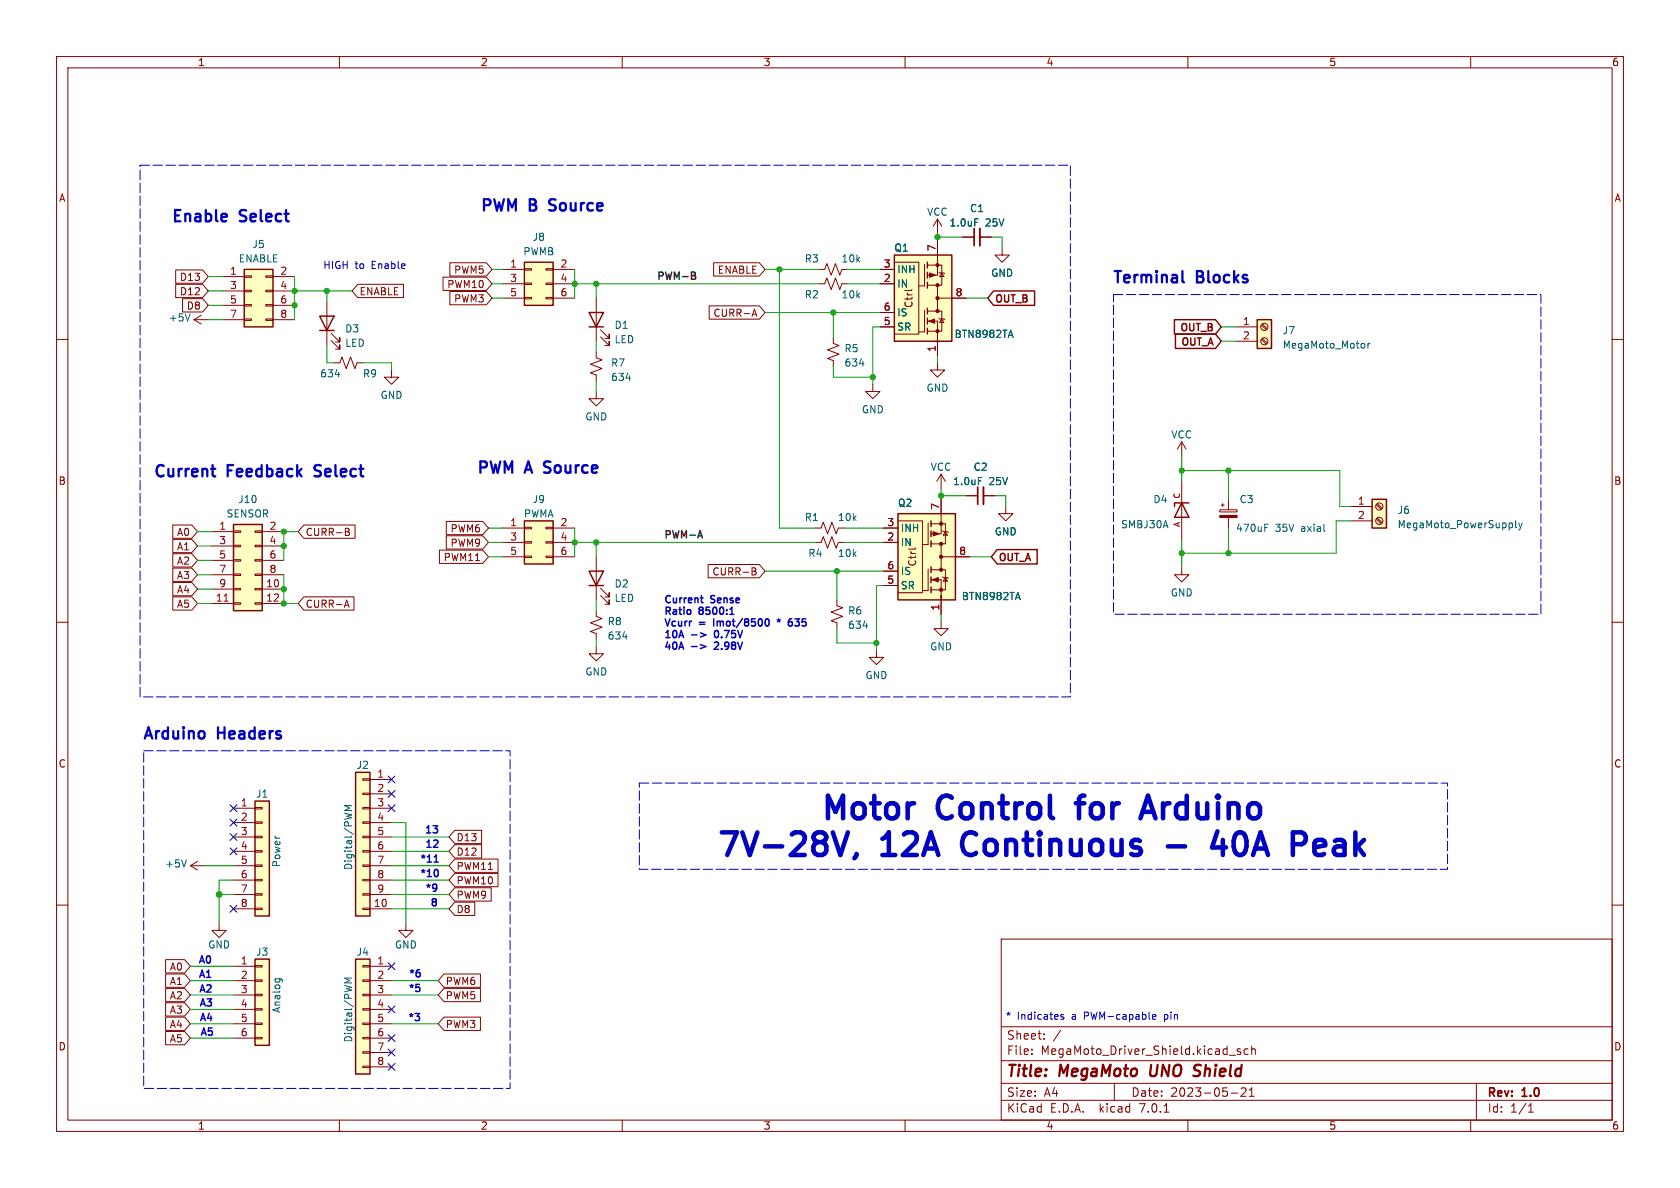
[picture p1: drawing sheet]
<svg xmlns="http://www.w3.org/2000/svg" width="297mm" height="210mm" viewBox="0 0 297 210" stroke-linecap="round" stroke-linejoin="round" font-family="sans-serif">
<g fill="none" stroke="#840000" stroke-width=".18">
<path d="M10 10h277v190h-277zM12 12h273v186h-273zM60 10v2M110 10v2M160 10v2M210 10v2M260 10v2M165.7 38.7l-.7 1.3M165.7 38.7v2.6M165.7 38.7l.8 1.3M10 60h2M31.1 50.3h4.7l1 1.1-1 1.2h-4.7z"/>
<path d="M31.1 47.7h4.7l1 1.2-1 1.2h-4.7zM32.3 52.8h3.5l1 1.2-1 1.2h-3.5zM34.3 56.5l1.3 .8M34.3 56.5h2.5M35.6 55.8l-1.3 .7M39.4 56.5h3.8M39.4 48.9h3.8M39.4 51.4h3.8M39.4 54h3.8M43.2 56.4h1.2v.2h-1.2zM43.2 53.8h1.2v.3h-1.2zM43.2 51.3h1.2v.3h-1.2z"/>
<path d="M43.2 48.8h1.2v.2h-1.2zM47 56.4h1.3v.2h-1.3zM47 53.8h1.3v.3h-1.3zM47 51.3h1.3v.3h-1.3zM47 48.8h1.3v.2h-1.3zM48.3 56.5h3.8M48.3 48.9h3.8M48.3 51.4h3.8M48.3 54h3.8M57.8 53.3v7.7M58.5 58.9l1.6 1.6v-.8v.8h-.8M63.2 50.3h8.1v2.3h-8.1l-1-1.2z"/>
<path d="M78.3 49h7.7l1 1.2-1 1.1h-7.7zM79.5 51.5h6.5l1 1.2-1 1.2h-6.5zM79.5 46.5h6.5l1 1.1-1 1.2h-6.5zM88.9 50.2h3.8M88.9 47.6h3.8M88.9 52.7h3.8M92.7 52.6h1.3v.2h-1.3zM92.7 50h1.3v.3h-1.3zM92.7 47.5h1.3v.3h-1.3zM96.5 52.6h1.3v.2h-1.3zM96.5 50h1.3v.3h-1.3zM96.5 47.5h1.3v.3h-1.3z"/>
<path d="M97.8 50.2h3.8M97.8 47.6h3.8M97.8 52.7h3.8M105.4 52.7v7.6M106.2 59.6l1.5 1.5v-.8v.8h-.8M106.2 58.3l1.5 1.5v-.7v.7h-.8M125.4 54.1h8.8l1.1 1.1-1.1 1.2h-8.8zM126.2 46.5h8l1.1 1.1-1.1 1.2h-8zM133.1 55.6h.6M133.4 54.7l.4 1.2M144.8 50.2h1l.4-1.1 .7 2.1 .8-2.1 .8 2.1 .3-1h1.1M144.8 47.6h1l.4-1 .7 2 .8-2 .8 2 .3-1h1.1"/>
<path d="M147.3 59.7v1l1 .4-2 .7 2 .8-2 .8 1 .4v1M155.6 50.2h2.5M155.6 47.6h2.5M155.6 57.8h2.5M155.6 55.2h2.5M158.1 46.4h4.3v12.7h-4.3M161.2 51.2v.1M163.4 54.9v3.8h-1M163.4 46.7v3.8h-1M164 46.9h2.5v3.5h-.8M164 56.8h1.7v1.7M164 58.5h1.7"/>
<path d="M164 55h1.7M164 50.4h1.7M165.7 58.5v1.8v-.7M165.7 55h.8v3.5h-.8M165.7 42.5v6.1h-1.7M165.7 50.4v4.6M165.7 52.7h5.1M166 56.3l.1 .1h.8l.1 .1M166 48.1l.1 .2h.8l.1 .1M166.5 56.4l.4 .6h-.8zM166.5 48.3l.4 .6h-.8zM170.2 41.9h2"/>
<path d="M173.2 41.9h2.1M177.2 43.8v1.3h1.2l-1.2 1.3-1.3-1.3h1.3M218.4 57.8h3.8M223 60l.9 .8M223 57.5l.9 .8M223.2 59.8l.8 .9M223.2 57.3l.8 .8M285 60h2M58.5 60.2l1.6 1.5v-.7v.7h-.8M59.1 64.1h1l.4-1 .7 2.1 .8-2.1 .7 2.1 .4-1.1h1M69.2 65.4v1.3h1.3l-1.3 1.2-1.3-1.2h1.3M105.4 62.2v1l1 .4-2 .8 2 .8-2 .7 1 .4v1"/>
<path d="M105.4 69.2v1.3h1.3l-1.3 1.3-1.3-1.3h1.3M154.3 67.9v1.3h1.3l-1.3 1.3-1.3-1.3h1.3M165.7 64.1v1.3h1.3l-1.3 1.3-1.2-1.3h1.2M165.7 60.3v2.6M208.9 78.1v2.5M208.9 78.1l-.7 1.3M208.9 78.1l.8 1.3M218.4 60.3h3.8M30.5 97.9h3.4l1 1.2-1 1.1h-3.4zM30.5 92.8h3.4l1 1.2-1 1.2h-3.4zM30.5 95.3h3.4l1 1.2-1 1.2h-3.4zM37.5 94h3.8"/>
<path d="M37.5 96.5h3.8M37.5 99.1h3.8M41.3 98.9h1.2v.3h-1.2zM41.3 96.4h1.2v.2h-1.2zM41.3 93.9h1.2v.2h-1.2zM45.1 98.9h1.3v.3h-1.3zM45.1 96.4h1.3v.2h-1.3zM45.1 93.9h1.3v.2h-1.3zM46.4 94h3.8M46.4 96.5h3.8M46.4 99.1h3.8M53.7 92.8h9.1v2.4h-9.1l-1-1.2z"/>
<path d="M61.1 93.4l.6 .1v.3l-.2 .2M61.1 94h.4M61.5 94l.3 .2-.1 .3-.6 .2M77.7 97.3h7.6l1.1 1.1-1.1 1.2h-7.6zM78.9 94.7h6.4l1.1 1.2-1.1 1.2h-6.4zM78.9 92.2h6.4l1.1 1.1-1.1 1.2h-6.4zM88.9 93.3h3.8M88.9 95.9h3.8M88.9 98.4h3.8M92.7 98.3h1.3v.3h-1.3zM92.7 95.8h1.3v.2h-1.3zM92.7 93.2h1.3v.3h-1.3z"/>
<path d="M96.5 98.3h1.3v.3h-1.3zM96.5 95.8h1.3v.2h-1.3zM96.5 93.2h1.3v.3h-1.3zM97.8 93.3h3.8M97.8 95.9h3.8M97.8 98.4h3.8M105.4 98.4v7.6M125.2 99.8h9l1.1 1.2-1.1 1.1h-9zM144.1 93.3h1.1l.3-1 .8 2.1 .8-2.1 .7 2.1 .4-1.1h1M144.1 95.9h1.1l.3-1 .8 2 .8-2 .7 2 .4-1h1M156.2 93.3h2.5M156.2 95.9h2.5"/>
<path d="M158.7 92.1h4.4v12.7h-4.4M161.9 96.9l-.1 .1M164.1 92.5v3.8h-1M164.6 92.6h2.5v3.5h-.7M164.6 96.1h1.8M166.4 98.4h5M166.4 83.8l-.8 1.3M166.4 83.8v2.6M166.4 88.3v6.1h-1.8M166.4 96.1v4.6M166.4 83.8l.7 1.3M166.6 93.9l.2 .1h.7l.1 .1"/>
<path d="M167.1 94l.4 .6h-.7zM170.8 87.6h2M173.9 87.6h2M177.8 89.5v1.3h1.3l-1.3 1.3-1.3-1.3h1.3M208.9 85.1v10.2M215.6 90.1h3.1v.4h-3.1zM215.9 89.3h.5M216.2 89v.5M217.2 88.3v1.8M217.2 91.5v1.8M238.8 89.5h3.8M238.8 92.1h3.8"/>
<path d="M243.3 91.7l.9 .9M243.3 89.2l.9 .8M243.5 91.6l.8 .8M243.5 89l.8 .9M10 110h2M30.5 105.5h3.4l1 1.2-1 1.2h-3.4zM30.5 103h3.4l1 1.1-1 1.2h-3.4zM30.5 100.4h3.4l1 1.2-1 1.2h-3.4zM37.5 104.1h3.8M37.5 106.7h3.8M37.5 101.6h3.8M41.3 106.6h1.2v.2h-1.2z"/>
<path d="M41.3 104h1.2v.3h-1.2zM41.3 101.5h1.2v.2h-1.2zM45.1 106.6h1.3v.2h-1.3zM45.1 104h1.3v.3h-1.3zM45.1 101.5h1.3v.2h-1.3zM46.4 104.1h3.8M46.4 106.7h3.8M46.4 101.6h3.8M53.7 105.5h8.9v2.4h-8.9l-1-1.2zM61 107h.6M61.3 106.1l.4 1.3M105.4 108v1l1 .3-2 .8 2 .8-2 .7 1 .4v1"/>
<path d="M105.4 114.3v1.3h1.3l-1.3 1.2-1.3-1.2h1.3M106.2 105.3l1.5 1.5v-.8v.8h-.8M106.2 104l1.5 1.5v-.7v.7h-.8M133 100.4l.6 .1v.2l-.2 .3M133 101h.4M133.4 101l.3 .2-.1 .3-.6 .1M148 106v1.1l1 .3-2.1 .8 2.1 .8-2.1 .7 1.1 .4v1M154.9 114.9v1.3h1.3l-1.3 1.3-1.2-1.3h1.2M156.2 103.5h2.5M156.2 101h2.5M164.1 100.6v3.8h-1M164.6 102.5h1.8v1.8"/>
<path d="M164.6 104.3h1.8M164.6 100.7h1.8M166.4 109.9v1.2h1.2l-1.2 1.3-1.3-1.3h1.3M166.4 104.3v1.7v-.7M166.4 100.7h.7v3.6h-.7M166.4 106v2.6M166.6 102l.2 .1h.7l.1 .1M167.1 102.1l.4 .6h-.7zM208.9 100.3v1.3h1.3l-1.3 1.3-1.3-1.3h1.3M285 110h2M64.1 137.7h1.3v.2h-1.3zM65.4 137.8h3.8"/>
<path d="M10 160h2M33.7 153l1.2 .8M33.7 153h2.5M34.9 152.3l-1.2 .7M41.3 153h3.8M41.3 142.9h3.8M41.3 145.4h3.8M41.3 148h3.8M41.3 150.5h3.8M41.3 155.6h3.8M41.3 158.1h3.8M45.1 158h1.3v.2h-1.3z"/>
<path d="M45.1 155.4h1.3v.3h-1.3zM45.1 152.9h1.3v.3h-1.3zM45.1 150.4h1.3v.2h-1.3zM45.1 147.8h1.3v.3h-1.3zM45.1 145.3h1.3v.2h-1.3zM45.1 142.7h1.3v.3h-1.3zM64.1 158h1.3v.2h-1.3zM64.1 155.4h1.3v.3h-1.3zM64.1 152.9h1.3v.3h-1.3zM64.1 150.4h1.3v.2h-1.3zM64.1 147.8h1.3v.3h-1.3zM64.1 145.3h1.3v.2h-1.3z"/>
<path d="M64.1 142.7h1.3v.3h-1.3zM64.1 140.2h1.3v.3h-1.3zM65.4 153h3.8M65.4 140.3h3.8M65.4 142.9h3.8M65.4 145.4h3.8M65.4 148h3.8M65.4 150.5h3.8M65.4 155.6h3.8M65.4 158.1h3.8M80.4 151.9h7.6v2.3h-7.6l-1-1.2zM80.4 154.4h7.6v2.4h-7.6l-1-1.2z"/>
<path d="M80.4 156.9h6.4v2.4h-6.4l-1-1.2zM80.4 146.8h4.7v2.3h-4.7l-1-1.1zM80.4 159.5h3.5v2.3h-3.5l-1-1.1zM80.4 149.3h4.7v2.4h-4.7l-1-1.2zM285 160h2M29.3 174.7h3.3l1.1 1.2-1.1 1.2h-3.3zM29.3 177.3h3.3l1.1 1.1-1.1 1.2h-3.3zM29.3 179.8h3.3l1.1 1.2-1.1 1.2h-3.3zM29.3 172.2h3.3l1.1 1.2-1.1 1.1h-3.3zM29.3 169.6h3.3l1.1 1.2-1.1 1.2h-3.3zM38.7 163.2v1.3h1.3l-1.3 1.2-1.2-1.2h1.2M41.3 160.7h3.8"/>
<path d="M41.3 170.8h3.8M41.3 173.4h3.8M41.3 175.9h3.8M41.3 178.4h3.8M45.1 178.3h1.3v.3h-1.3zM45.1 175.8h1.3v.2h-1.3zM45.1 173.2h1.3v.3h-1.3zM45.1 170.7h1.3v.2h-1.3zM45.1 160.5h1.3v.3h-1.3zM64.1 160.5h1.3v.3h-1.3zM64.1 178.3h1.3v.3h-1.3zM64.1 175.8h1.3v.2h-1.3z"/>
<path d="M64.1 173.2h1.3v.3h-1.3zM64.1 170.7h1.3v.2h-1.3zM65.4 160.7h3.8M65.4 170.8h3.8M65.4 173.4h3.8M65.4 175.9h3.8M65.4 178.4h3.8M71.8 163.2v1.3h1.2l-1.2 1.2-1.3-1.2h1.3M78.5 172.2h6.4v2.3h-6.4l-1-1.1zM78.5 179.8h6.4v2.4h-6.4l-1-1.2zM78.5 174.7h6.4v2.4h-6.4l-1-1.2zM177 166h108v32h-108z"/>
<path d="M29.3 182.3h3.3l1.1 1.2-1.1 1.2h-3.3zM41.3 181h3.8M41.3 183.5h3.8M45.1 183.4h1.3v.2h-1.3zM45.1 180.8h1.3v.3h-1.3zM60 198v2M64.1 188.5h1.3v.2h-1.3zM64.1 185.9h1.3v.3h-1.3zM64.1 183.4h1.3v.2h-1.3zM64.1 180.8h1.3v.3h-1.3zM65.4 181h3.8M65.4 183.5h3.8"/>
<path d="M65.4 186.1h3.8M65.4 188.6h3.8M110 198v2M160 198v2M177 194.5h108M177 191.5h108M177 187.5h108M177 181.5h108M182.4 186.3v.1M182.4 185.5v.1M184.6 183.6v.1M184.6 182.8v.1"/>
<path d="M197 191.5v3M205.8 196.6h.8M210 198v2M217.3 186.5h1.1M217.6 193.2h1.2M219.3 185.5l-.4-.1-.2 .2 .1 .2 .5 .2v.3h-.6M219.4 192.4l.6-.1 .2 .1 .1 .3-.9 1.1h.9M220.6 185.5l-.4-.1-.3 .3v.4l.2 .2h.5M220.9 193.8h.8M220.9 192.7l.4-.4v1.5M221.3 184.9v1.5M221.3 185.5l.2-.1 .4 .1v.9"/>
<path d="M260 198v2M261 191.5v6.5M270.2 196.6h.9M270.2 195.5l.4-.4v1.5"/>
<circle cx="223.5" cy="57.8" r=".63"/>
<circle cx="223.5" cy="60.3" r=".63"/>
<circle cx="243.8" cy="89.5" r=".63"/>
<circle cx="243.8" cy="92.1" r=".63"/>
</g>
<path d="M203.5 188.2l-.1 1.8M211.2 190.2h.5M211.3 189.1l.5 .2M212 188.2h-.4l-.3 .2" fill="none" stroke="#840000" stroke-width=".4"/>
<path d="M173.2 40.4v3M173.9 86.1v3.1" fill="none" stroke="#840000" stroke-width=".33"/>
<path d="M172.2 40.4v3M172.8 86.1v3.1" fill="none" stroke="#840000" stroke-width=".3"/>
<g fill="none" stroke="#006464" stroke-width=".18">
<path d="M172.3 38.7h.6M33.6 55.5l-.4 1.2M178.7 58.4l.4 1.2M241.2 60.8l.1 .1-.1 .6M241.8 60.7v.8M242.2 60.7l-.4 .2M173 84.4h.6M223.6 92.7h.6M234.1 93.9h.1M267.3 92.6v.6M267.9 92v1.1l.2 .2M268.5 92.5l.3 .8"/>
<path d="M268.8 93.3l-.3 .4M269.1 92.5l-.3 .8M179.9 104.7l.5 1.3M33 152l-.5 1.3M62.2 142.4h-1.3l.9 .4-.9 .5h1.3M48.6 173h1.1l.1 .1M48.7 173l-.1 .1M49.4 173l.1 .1M62.2 172.9h-1.3l.9 .4-.9 .4h1.3"/>
</g>
<g fill="none" stroke="#840000" stroke-width=".25">
<path d="M43.2 47.6h5.1v10.2h-5.1zM56.5 55.9h2.6l-1.3 2.5zM56.5 58.4h2.6M92.7 46.4h5.1v7.6h-5.1zM104.1 55.2h2.6l-1.3 2.6zM104.1 57.8h2.6M158.1 45.1h10.2v15.2h-10.2zM164 46.4v1M164 48.1v1M164 49.9v1M164 54.5v1M164 56.3v1"/>
<path d="M164 58v1.1M175.6 51.4h7.3v2.6h-7.3l-1-1.3zM207.6 56.5h7.3l1 1.3-1 1.3h-7.3zM207.8 59.1h7.1l1 1.2-1 1.3h-7.1zM222.2 56.5h2.6v5.1h-2.6zM41.3 92.7h5.1v15.3h-5.1zM92.7 92.1h5.1v7.6h-5.1zM158.7 90.8h10.2v15.2h-10.2zM164.6 92.1v1M164.6 93.9v1M164.6 95.6v1M176.3 97.2h7.1v2.5h-7.1l-1-1.3z"/>
<path d="M208.9 88.9l1.3 2.5h-2.6zM210.2 88.9h-2.6v.6M242.6 88.3h2.5v5h-2.5zM104.1 101h2.6l-1.3 2.5zM104.1 103.5h2.6M164.6 100.2v1M164.6 102v1M164.6 103.8v1M62.9 136.5h2.5v25.4h-2.5zM45.1 141.6h2.5v20.3h-2.5zM45.1 169.5h2.5v15.3h-2.5zM62.9 169.5h2.5v20.4h-2.5z"/>
</g>
<g fill="#840000" stroke="#840000" stroke-width=".18">
<path d="M215.6 91.1h3.1v.4h-3.1z"/>
<path d="M164.2 56.8l1-.4v.8z"/>
<path d="M164.3 48.3l1.1 .3-1.1 .4z"/>
<path d="M164.8 102.5l1.1-.4v.8z"/>
<path d="M165 94l1 .4-1 .3z"/>
<circle cx="165.7" cy="58.5" r=".28"/>
<circle cx="165.7" cy="55" r=".28"/>
<circle cx="165.7" cy="52.7" r=".28"/>
<circle cx="165.7" cy="50.4" r=".28"/>
<circle cx="165.7" cy="46.9" r=".28"/>
<circle cx="166.4" cy="104.3" r=".28"/>
<circle cx="166.4" cy="100.7" r=".28"/>
<circle cx="166.4" cy="98.4" r=".28"/>
<circle cx="166.4" cy="96.1" r=".28"/>
<circle cx="166.4" cy="92.6" r=".28"/>
</g>
<g fill="#ffffc2" stroke="#ffffc2" stroke-width=".18">
<path d="M62.9 136.5h2.5v25.4h-2.5z"/>
<path d="M92.7 92.1h5.1v7.6h-5.1z"/>
<path d="M41.3 92.7h5.1v15.3h-5.1z"/>
<path d="M62.9 169.5h2.5v20.4h-2.5z"/>
<path d="M158.1 45.1h10.2v15.2h-10.2z"/>
<path d="M158.7 90.8h10.2v15.2h-10.2z"/>
<path d="M45.1 169.5h2.5v15.3h-2.5z"/>
<path d="M45.1 141.6h2.5v20.3h-2.5z"/>
<path d="M92.7 46.4h5.1v7.6h-5.1z"/>
<path d="M43.2 47.6h5.1v10.2h-5.1z"/>
<path d="M222.2 56.5h2.6v5.1h-2.6z"/>
<path d="M242.6 88.3h2.5v5h-2.5z"/>
</g>
<path d="M39.6 106.3h.7" fill="none" stroke="#a90000" stroke-width=".18"/>
<path d="M122.9 48.8v.5" fill="none" stroke="#0f0f0f" stroke-width=".25"/>
<g fill="none" stroke="#0000c2" stroke-width=".25">
<path d="M122.3 112.2h.9M122.3 114.3h.9M123.8 111.9l1 .3-1 .4M123.8 113.9l1 .4-1 .4M127 114.1l-.8 .7h.8M129 108.6h.8M135.3 109.6l.3-.2a.68 .68 0 0 1 .4 .6 .68 .68 0 0 1-.4 .7l-.3-.3M137.4 109.6l.3 .1M137.7 109.4v.3M137.7 109.7l-.2 .2M137.7 109.7l.2 .2M138 109.6l-.3 .1"/>
<path d="M139.5 109.9h.4l.2 .2M140 109.4l-.5 .1M140.1 110.4l-.2 .3-.4-.1M76.8 152.4h.7"/>
</g>
<path d="M209.1 49.8l.2 .1" fill="none" stroke="#0000c2" stroke-width=".4"/>
<path d="M188 179.4l-.3-.1-.2 .2 .1 .2 .4 .1v.3h-.5M203.7 179.8l.6-.2v-.2l-.4-.1-.2 .2 .1 .6h.5" fill="none" stroke="#0000c2" stroke-width=".18"/>
<path d="M24.8 29.2h164.4v94h-164.4v-94M196.8 52.1h75.6v56.5h-75.6v-56.5M25.4 132.7h64.8v59.7h-64.8v-59.7M113 138.4h142.9v15.3h-142.9z" fill="none" stroke="#0000c2" stroke-width=".18" stroke-dasharray="1.7 .6"/>
<path d="M147.2 147.1l1.4 4 1.3-4M151.4 150.9l-.4 .8M202 143.5h1.9M202.9 140.7l-1.3 4M206.5 149.6h3M215.2 146.9l-.9 2.9h2.5M228.6 147.1h1.5a1.09 1.09 0 0 1 .8 1.1 1.09 1.09 0 0 1-.8 1h-1.5" fill="none" stroke="#0000c2" stroke-width=".8"/>
<g fill="none" stroke="#009600" stroke-width=".18">
<path d="M36.8 51.4h2.6M36.8 48.9h2.6M36.8 54h2.6M36.8 56.5h2.6M52.1 48.9v7.6M52.1 51.4h10.1M57.8 51.4v1.9M87 50.2h1.9M87 47.6h1.9M87 52.7h1.9M101.6 50.2h43.2M101.6 47.6v5.1"/>
<path d="M105.4 50.2v2.5M135.3 47.6h9.5M135.3 55.2h20.3M137.8 47.6v45.7h6.3M147.3 55.2v4.5M149.9 50.2h5.7M149.9 47.6h5.7M155.6 57.8h-1.3v10.1M165.7 41.3v1.2M165.7 41.9h4.5M170.8 52.7h3.8M175.3 41.9h1.9v1.9"/>
<path d="M215.9 57.8h2.5M57.8 61v3.1h1.3M64.1 64.1h5.1v1.3M105.4 60.3v1.9M105.4 67.3v1.9M147.3 64.8v1.9h7M165.7 62.9v1.2M215.9 60.3h2.5M34.9 94h2.6M34.9 99.1h2.6M34.9 96.5h2.6M52.7 94h-2.5v5.1"/>
<path d="M86.4 95.9h2.5M86.4 98.4h2.5M86.4 93.3h2.5M101.6 93.3v5.1M101.6 95.9h42.5M105.4 95.9v2.5M149.2 95.9h7M149.2 93.3h7M166.4 87.6h4.4M166.4 86.4v1.9M171.4 98.4h3.9M175.9 87.6h1.9v1.9"/>
<path d="M208.9 83.2h28v6.3h1.9M208.9 80.6v4.5M208.9 95.3v5M217.2 83.2v5.1M217.2 93.3v4.5M238.8 92.1h-2.6v5.7h-27.3M34.9 106.7h2.6M34.9 101.6h2.6M34.9 104.1h2.6M50.2 101.6v5.1h2.5M105.4 106v2M105.4 113v1.3"/>
<path d="M135.3 101h20.9M148 101v5M148 111.1v2.6h6.9M156.2 103.5h-1.3v11.4M166.4 108.6v1.3M36.2 153h5.1M38.7 158.1h2.6M41.3 155.6h-2.6v7.6M69.2 155.6h10.2M69.2 158.1h10.2M69.2 153h10.2M69.2 145.4h2.6v17.8"/>
<path d="M69.2 148h10.2M69.2 150.5h10.2M33.7 170.8h7.6M33.7 173.4h7.6M33.7 178.4h7.6M33.7 175.9h7.6M69.2 160.7h10.2M69.2 173.4h8.3M69.2 175.9h8.3M33.7 181h7.6M33.7 183.5h7.6M69.2 181h8.3"/>
</g>
<g fill="none" stroke="#000084" stroke-width=".18">
<path d="M68.6 137.2l1.2 1.2M68.6 139.7l1.2 1.2M69.8 137.2l-1.2 1.2M69.8 139.7l-1.2 1.2M40.7 147.3l1.2 1.3M40.7 149.9l1.2 1.2M40.7 144.8l1.2 1.2M40.7 142.3l1.2 1.2M41.9 147.3l-1.2 1.3M41.9 149.9l-1.2 1.2M41.9 144.8l-1.2 1.2M41.9 142.3l-1.2 1.2"/>
<path d="M68.6 142.3l1.2 1.2M69.8 142.3l-1.2 1.2M40.7 160l1.2 1.3M41.9 160l-1.2 1.3M68.6 170.2l1.2 1.2M68.6 177.8l1.2 1.2M69.8 170.2l-1.2 1.2M69.8 177.8l-1.2 1.2M68.6 185.4l1.2 1.3M68.6 188l1.2 1.2M68.6 182.9l1.2 1.2M69.8 185.4l-1.2 1.3"/>
<path d="M69.8 188l-1.2 1.2M69.8 182.9l-1.2 1.2"/>
</g>
<g fill="#009600" stroke="#009600" stroke-width=".18">
<circle cx="165.7" cy="41.9" r=".46"/>
<circle cx="147.3" cy="55.2" r=".46"/>
<circle cx="154.3" cy="66.7" r=".46"/>
<circle cx="137.8" cy="47.6" r=".46"/>
<circle cx="166.4" cy="87.6" r=".46"/>
<circle cx="57.8" cy="51.4" r=".46"/>
<circle cx="50.2" cy="106.7" r=".46"/>
<circle cx="50.2" cy="104.1" r=".46"/>
<circle cx="50.2" cy="94" r=".46"/>
<circle cx="50.2" cy="96.5" r=".46"/>
<circle cx="38.7" cy="158.1" r=".51"/>
<circle cx="105.4" cy="50.2" r=".46"/>
<circle cx="101.6" cy="50.2" r=".46"/>
<circle cx="52.1" cy="54" r=".46"/>
<circle cx="52.1" cy="51.4" r=".46"/>
<circle cx="217.2" cy="83.2" r=".46"/>
<circle cx="208.9" cy="83.2" r=".46"/>
<circle cx="217.2" cy="97.8" r=".46"/>
<circle cx="208.9" cy="97.8" r=".46"/>
<circle cx="154.9" cy="113.7" r=".46"/>
<circle cx="148" cy="101" r=".46"/>
<circle cx="101.6" cy="95.9" r=".46"/>
<circle cx="105.4" cy="95.9" r=".46"/>
</g>
<g font-size="5.6" fill="#0000c2">
<text x="144.8" y="145.8">Motor</text>
<text x="165.6" y="145.8">Control</text>
<text x="191.6" y="145.8">for</text>
<text x="204.2" y="145.8">Arduino</text>
<text x="126.4" y="152.3">7V-28V,</text>
<text x="155.8" y="152.3">12A</text>
<text x="171.1" y="152.3">Continuous</text>
<text x="217.7" y="152.3">40A</text>
<text x="233" y="152.3">Peak</text>
</g>
<g font-size="2.8" fill="#0000c2">
<text x="30.5" y="39.4">Enable</text>
<text x="42.6" y="39.4">Select</text>
<text x="85.1" y="37.5">PWM B</text>
<text x="97.9" y="37.5">Source</text>
<text x="196.8" y="50.2">Terminal</text>
<text x="211.7" y="50.2">Blocks</text>
<text x="84.5" y="83.8">PWM A Source</text>
<text x="27.3" y="84.5">Current</text>
<text x="40.4" y="84.5">Feedback</text>
<text x="56.4" y="84.5">Select</text>
<text x="25.4" y="130.8">Arduino</text>
<text x="38.7" y="130.8">Headers</text>
</g>
<g font-size="2.8" fill="#840000">
<text x="178" y="190.8">Title:</text>
<text x="187.4" y="190.8">MegaMoto</text>
<text x="204" y="190.8">UNO</text>
<text x="212.4" y="190.8">Shield</text>
</g>
<g font-size="2.1" fill="#840000">
<text x="178" y="183.9">Sheet:</text>
<text x="186.2" y="183.9">/</text>
<text x="178" y="186.6">File:</text>
<text x="184" y="186.6">MegaMoto_Driver_Shield.kicad_sch</text>
<text x="178" y="196.8">KiCad</text>
<text x="178" y="194">Size:</text>
<text x="184.6" y="194">A4</text>
<text x="185.7" y="196.8">E.D.A.</text>
<text x="194.4" y="196.8">kicad</text>
<text x="200" y="194">Date:</text>
<text x="201.5" y="196.8">7.0.1</text>
<text x="206.9" y="194">2023-05-21</text>
<text x="263" y="194.2">Rev:</text>
<text x="263" y="196.8">Id:</text>
<text x="267" y="196.8">1/1</text>
<text x="269.2" y="194.2">1.0</text>
</g>
<g font-size="1.8" fill="#840000">
<text x="35" y="11.8">1</text>
<text x="85" y="11.8">2</text>
<text x="135" y="11.8">3</text>
<text x="185" y="11.8">4</text>
<text x="235" y="11.8">5</text>
<text x="285" y="11.8">6</text>
<text x="10.4" y="35.8">A</text>
<text x="285.4" y="35.8">A</text>
<text x="31.7" y="52.4">D12</text>
<text x="31.7" y="49.8">D13</text>
<text x="63.6" y="52.4">ENABLE</text>
<text x="78.9" y="51.1">PWM10</text>
<text x="80.2" y="53.6">PWM3</text>
<text x="80.2" y="48.5">PWM5</text>
<text x="126.8" y="48.5">ENABLE</text>
<text x="176" y="53.7">OUT_B</text>
<text x="32.9" y="54.9">D8</text>
<text x="126" y="56.2">CURR-A</text>
<text x="161.5" y="54.5" transform="rotate(-90 161.5 54.5)">Ctrl</text>
<text x="208.3" y="58.8">OUT_B</text>
<text x="208.5" y="61.4">OUT_A</text>
<text x="10.3" y="85.8">B</text>
<text x="285.3" y="85.8">B</text>
<text x="31.2" y="94.9">A0</text>
<text x="54" y="94.9">CURR-B</text>
<text x="79.5" y="94.3">PWM6</text>
<text x="31.2" y="100">A2</text>
<text x="31.2" y="97.4">A1</text>
<text x="78.3" y="99.3">PWM11</text>
<text x="79.5" y="96.8">PWM9</text>
<text x="125.8" y="101.9">CURR-B</text>
<text x="162.1" y="100.2" transform="rotate(-90 162.1 100.2)">Ctrl</text>
<text x="176.6" y="99.5">OUT_A</text>
<text x="31.2" y="107.6">A5</text>
<text x="31.2" y="105.1">A4</text>
<text x="31.2" y="102.5">A3</text>
<text x="54" y="107.6">CURR-A</text>
<text x="10.3" y="135.8">C</text>
<text x="285.3" y="135.8">C</text>
<text x="80.7" y="148.9">D13</text>
<text x="80.7" y="154">PWM11</text>
<text x="80.7" y="151.4">D12</text>
<text x="80.7" y="156.5">PWM10</text>
<text x="80.7" y="159">PWM9</text>
<text x="80.7" y="161.6">D8</text>
<text x="29.9" y="171.7">A0</text>
<text x="29.9" y="176.8">A2</text>
<text x="29.9" y="179.4">A3</text>
<text x="29.9" y="174.3">A1</text>
<text x="78.8" y="174.3">PWM6</text>
<text x="78.8" y="176.8">PWM5</text>
<text x="10.3" y="185.8">D</text>
<text x="29.9" y="184.4">A5</text>
<text x="29.9" y="181.9">A4</text>
<text x="78.8" y="181.9">PWM3</text>
<text x="285.3" y="185.8">D</text>
<text x="35" y="199.8">1</text>
<text x="85" y="199.8">2</text>
<text x="135" y="199.8">3</text>
<text x="185" y="199.8">4</text>
<text x="235" y="199.8">5</text>
<text x="285" y="199.8">6</text>
</g>
<g font-size="1.8" fill="#006464">
<text x="163.8" y="38.3">VCC</text>
<text x="167.8" y="40.2">1.0uF</text>
<text x="171.4" y="37.7">C1</text>
<text x="174.2" y="40.2">25V</text>
<text x="42.1" y="46.5">ENABLE</text>
<text x="44.6" y="44">J5</text>
<text x="92.5" y="45.3">PWMB</text>
<text x="94.1" y="42.7">J8</text>
<text x="142.2" y="46.5">R3</text>
<text x="148.7" y="46.5">10k</text>
<text x="158.1" y="44.6">Q1</text>
<text x="142.2" y="52.9">R2</text>
<text x="148.7" y="52.9">10k</text>
<text x="158.6" y="51">IN</text>
<text x="158.6" y="48.5">INH</text>
<text x="175.2" y="49.1">GND</text>
<text x="29.8" y="57">+5V</text>
<text x="61" y="58.9">D3</text>
<text x="108.6" y="58.3">D1</text>
<text x="158.6" y="58.6">SR</text>
<text x="158.6" y="56.1">IS</text>
<text x="168.7" y="59.9">BTN8982TA</text>
<text x="226.7" y="59.2">J7</text>
<text x="61" y="61.5">LED</text>
<text x="108" y="65">R7</text>
<text x="108.6" y="60.8">LED</text>
<text x="149.2" y="62.4">R5</text>
<text x="149.2" y="65">634</text>
<text x="226.7" y="61.8">MegaMoto_Motor</text>
<text x="56.5" y="66.9">634</text>
<text x="64.1" y="66.9">R9</text>
<text x="67.2" y="70.7">GND</text>
<text x="108" y="67.5">634</text>
<text x="163.7" y="69.4">GND</text>
<text x="103.4" y="74.5">GND</text>
<text x="152.3" y="73.2">GND</text>
<text x="207" y="77.7">VCC</text>
<text x="164.5" y="83.4">VCC</text>
<text x="172.1" y="83.4">C2</text>
<text x="42.1" y="89.1">J10</text>
<text x="94.1" y="89.1">J9</text>
<text x="158.7" y="89.7">Q2</text>
<text x="168.4" y="85.9">1.0uF</text>
<text x="174.8" y="85.9">25V</text>
<text x="203.8" y="89.1">D4</text>
<text x="219.1" y="89.1">C3</text>
<text x="40" y="91.6">SENSOR</text>
<text x="92.6" y="91.6">PWMA</text>
<text x="142.2" y="92.3">R1</text>
<text x="148.1" y="92.3">10k</text>
<text x="159.3" y="94.2">INH</text>
<text x="175.8" y="94.8">GND</text>
<text x="198.1" y="93.5">SMBJ30A</text>
<text x="218.4" y="94.2">470uF</text>
<text x="225.4" y="94.2">35V</text>
<text x="230" y="94.2">axial</text>
<text x="247" y="91">J6</text>
<text x="247" y="93.5">MegaMoto_PowerSupply</text>
<text x="142.8" y="98.6">R4</text>
<text x="148.1" y="98.6">10k</text>
<text x="159.3" y="96.7">IN</text>
<text x="159.3" y="101.8">IS</text>
<text x="108.6" y="104">D2</text>
<text x="108.6" y="106.6">LED</text>
<text x="159.3" y="104.3">SR</text>
<text x="170" y="106.2">BTN8982TA</text>
<text x="206.9" y="105.6">GND</text>
<text x="107.4" y="110.7">R8</text>
<text x="107.4" y="113.2">634</text>
<text x="149.9" y="108.8">R6</text>
<text x="149.9" y="111.3">634</text>
<text x="103.4" y="119.6">GND</text>
<text x="164.4" y="115.1">GND</text>
<text x="152.9" y="120.2">GND</text>
<text x="63" y="136.1">J2</text>
<text x="45.2" y="141.2">J1</text>
<text x="29.1" y="153.5">+5V</text>
<text x="49.7" y="153.4" transform="rotate(-90 49.7 153.4)">Power</text>
<text x="62.4" y="153.9" transform="rotate(-90 62.4 153.9)">Digital/PWM</text>
<text x="36.7" y="167.8">GND</text>
<text x="69.8" y="167.8">GND</text>
<text x="45.2" y="169.1">J3</text>
<text x="63" y="169.1">J4</text>
<text x="49.7" y="179.1" transform="rotate(-90 49.7 179.1)">Analog</text>
<text x="62.4" y="184.3" transform="rotate(-90 62.4 184.3)">Digital/PWM</text>
</g>
<g font-size="1.8" fill="#0000c2">
<text x="57.1" y="47.6">HIGH to</text>
<text x="65.7" y="47.6">Enable</text>
<text x="117.5" y="106.7">Current</text>
<text x="125.8" y="106.7">Sense</text>
<text x="117.5" y="108.8">Ratio</text>
<text x="117.5" y="110.8">Vcurr</text>
<text x="117.5" y="112.9">10A</text>
<text x="123.7" y="108.8">8500:1</text>
<text x="123.7" y="110.8">=</text>
<text x="126.6" y="110.8">Imot/8500</text>
<text x="126.8" y="112.9">0.75V</text>
<text x="138.3" y="110.8">*</text>
<text x="140.6" y="110.8">635</text>
<text x="117.5" y="114.9">40A</text>
<text x="126.8" y="114.9">2.98V</text>
<text x="75.2" y="147.4">13</text>
<text x="75.2" y="149.9">12</text>
<text x="74.3" y="155.1">*10</text>
<text x="74.3" y="152.6">*11</text>
<text x="75.3" y="157.7">*9</text>
<text x="76.2" y="160.3">8</text>
<text x="35.2" y="170.4">A0</text>
<text x="35.2" y="172.9">A1</text>
<text x="72.4" y="172.8">*6</text>
<text x="35.3" y="175.5">A2</text>
<text x="35.3" y="178">A3</text>
<text x="72.3" y="175.4">*5</text>
<text x="35.4" y="180.6">A4</text>
<text x="35.5" y="183.2">A5</text>
<text x="72.2" y="180.6">*3</text>
<text x="177.8" y="180.3">*</text>
<text x="179.9" y="180.3">Indicates</text>
<text x="189.5" y="180.3">a</text>
<text x="191.8" y="180.3">PWM-capable</text>
<text x="206.1" y="180.3">pin</text>
</g>
<g font-size="1.8" fill="#a90000">
<text x="90.1" y="47.4">1</text>
<text x="99" y="47.4">2</text>
<text x="156.2" y="47.4">3</text>
<text x="165.5" y="44.5" transform="rotate(-90 165.5 44.5)">7</text>
<text x="40.6" y="48.6">1</text>
<text x="40.6" y="51.2">3</text>
<text x="40.6" y="53.7">5</text>
<text x="49.5" y="48.6">2</text>
<text x="49.5" y="51.2">4</text>
<text x="49.5" y="53.7">6</text>
<text x="90.1" y="49.9">3</text>
<text x="90.1" y="52.5">5</text>
<text x="99" y="49.9">4</text>
<text x="99" y="52.5">6</text>
<text x="156.2" y="49.9">2</text>
<text x="168.9" y="52.5">8</text>
<text x="40.6" y="56.3">7</text>
<text x="49.5" y="56.3">8</text>
<text x="156.2" y="57.5">5</text>
<text x="156.2" y="55">6</text>
<text x="219.7" y="57.5">1</text>
<text x="165.5" y="62.3" transform="rotate(-90 165.5 62.3)">1</text>
<text x="219.7" y="60.1">2</text>
<text x="240" y="89.3">1</text>
<text x="38.7" y="93.7">1</text>
<text x="47.6" y="93.7">2</text>
<text x="90.1" y="93.1">1</text>
<text x="90.1" y="95.6">3</text>
<text x="99" y="93.1">2</text>
<text x="99" y="95.6">4</text>
<text x="156.8" y="95.6">2</text>
<text x="156.8" y="93.1">3</text>
<text x="166.1" y="90.2" transform="rotate(-90 166.1 90.2)">7</text>
<text x="240" y="91.8">2</text>
<text x="38.7" y="96.3">3</text>
<text x="38.7" y="98.8">5</text>
<text x="38.7" y="101.3">7</text>
<text x="47.6" y="96.3">4</text>
<text x="47.6" y="98.8">6</text>
<text x="47.6" y="101.3">8</text>
<text x="90.1" y="98.2">5</text>
<text x="99" y="98.2">6</text>
<text x="156.8" y="100.7">6</text>
<text x="169.5" y="98.2">8</text>
<text x="38.1" y="106.4">11</text>
<text x="38.7" y="103.9">9</text>
<text x="47" y="103.9">10</text>
<text x="47" y="106.4">12</text>
<text x="156.8" y="103.3">5</text>
<text x="166.1" y="108" transform="rotate(-90 166.1 108)">1</text>
<text x="66.6" y="137.5">1</text>
<text x="42.5" y="142.6">1</text>
<text x="66.6" y="140.1">2</text>
<text x="66.6" y="142.6">3</text>
<text x="42.5" y="145.2">2</text>
<text x="42.5" y="147.7">3</text>
<text x="66.6" y="145.2">4</text>
<text x="66.6" y="147.7">5</text>
<text x="42.5" y="150.2">4</text>
<text x="42.5" y="152.8">5</text>
<text x="42.5" y="155.3">6</text>
<text x="66.6" y="150.2">6</text>
<text x="66.6" y="152.8">7</text>
<text x="66.6" y="155.3">8</text>
<text x="42.5" y="157.9">7</text>
<text x="42.5" y="160.4">8</text>
<text x="66" y="160.4">10</text>
<text x="66.6" y="157.9">9</text>
<text x="42.5" y="170.6">1</text>
<text x="42.5" y="173.1">2</text>
<text x="66.6" y="170.6">1</text>
<text x="66.6" y="173.1">2</text>
<text x="42.5" y="175.6">3</text>
<text x="42.5" y="178.2">4</text>
<text x="66.6" y="175.6">3</text>
<text x="66.6" y="178.2">4</text>
<text x="42.5" y="180.7">5</text>
<text x="42.5" y="183.3">6</text>
<text x="66.6" y="180.7">5</text>
<text x="66.6" y="183.3">6</text>
<text x="66.6" y="185.8">7</text>
<text x="66.6" y="188.3">8</text>
</g>
<g font-size="1.8" fill="#0f0f0f">
<text x="116.2" y="49.5">PWM-B</text>
<text x="117.5" y="95.3">PWM-A</text>
</g>
<g font-size="1.4" fill="#a90000">
<text x="208.7" y="88.2" transform="rotate(-90 208.7 88.2)">C</text>
<text x="208.7" y="93.2" transform="rotate(-90 208.7 93.2)">A</text>
</g>
</svg>
